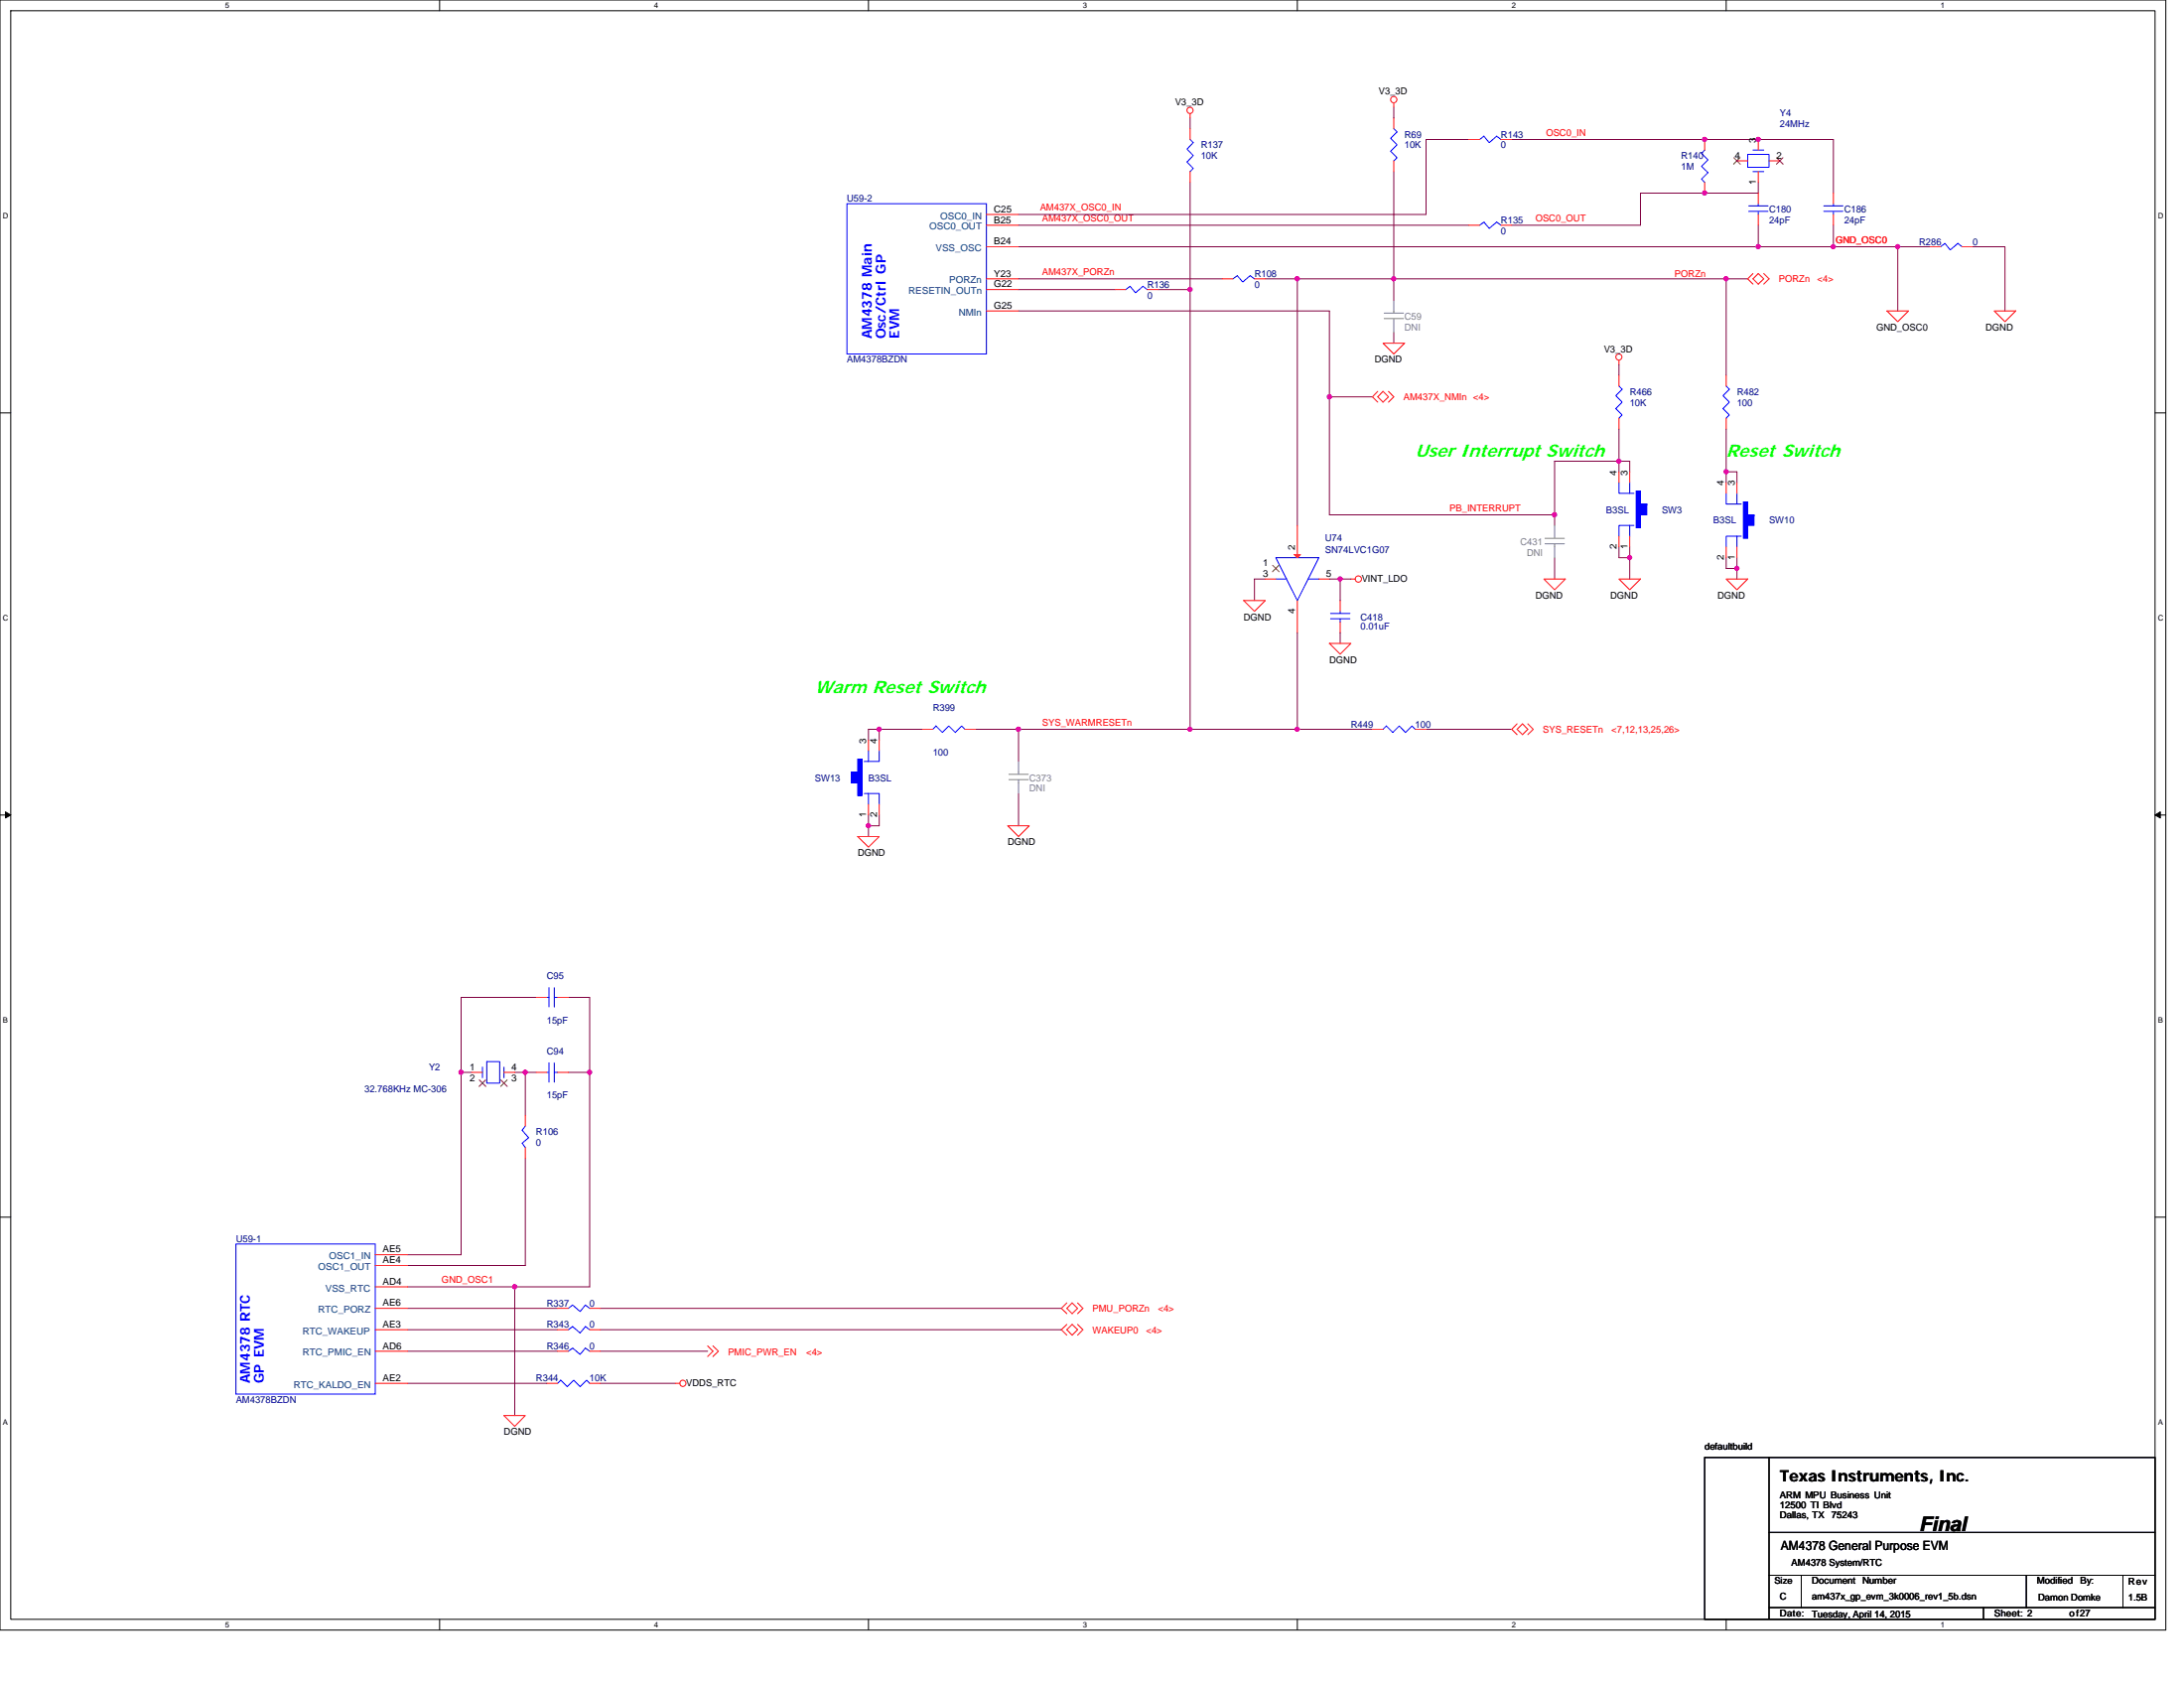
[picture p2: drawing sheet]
<svg xmlns="http://www.w3.org/2000/svg" width="279mm" height="216mm" viewBox="0 0 279 216" stroke-linecap="round" stroke-linejoin="round" font-family="sans-serif">
<path d="M0 0h277.1v208.5h-277.1zM1.4 1.4h274.3v205.7h-274.3z" fill="none" stroke="#000" stroke-width=".13"/>
<g fill="#fff">
<path d="M28.8 .1h.6v1.1h-.6z"/>
<path d="M28.8 207.3h.6v1.1h-.6z"/>
</g>
<path d="M56.2 0v1.4M56.2 207.1v1.4" fill="none" stroke="#000" stroke-width=".13"/>
<g fill="#fff">
<path d="M83.7 .1h.5v1.1h-.5z"/>
<path d="M83.7 207.3h.5v1.1h-.5z"/>
</g>
<path d="M111.1 0v1.4M111.1 207.1v1.4" fill="none" stroke="#000" stroke-width=".13"/>
<g fill="#fff">
<path d="M138.5 .1h.6v1.1h-.6z"/>
<path d="M138.5 207.3h.6v1.1h-.6z"/>
</g>
<path d="M166 0v1.4M166 207.1v1.4" fill="none" stroke="#000" stroke-width=".13"/>
<g fill="#fff">
<path d="M193.4 .1h.6v1.1h-.6z"/>
<path d="M193.4 207.3h.6v1.1h-.6z"/>
</g>
<path d="M220.8 0v1.4M220.8 207.1v1.4" fill="none" stroke="#000" stroke-width=".13"/>
<g fill="#fff">
<path d="M248.3 .1h.5v1.1h-.5z"/>
<path d="M248.3 207.3h.5v1.1h-.5z"/>
<path d="M.4 27.1h.7v1.1h-.7z"/>
<path d="M276.1 27.1h.7v1.1h-.7z"/>
<path d="M.4 78.5h.7v1.1h-.7z"/>
<path d="M276.1 78.5h.7v1.1h-.7z"/>
</g>
<path d="M0 52.8h1.4M275.7 52.8h1.4" fill="none" stroke="#000" stroke-width=".13"/>
<g fill="#fff">
<path d="M.4 130h.6v1.1h-.6z"/>
<path d="M276.1 130h.6v1.1h-.6z"/>
</g>
<path d="M0 104.2h1.4M275.7 104.2h1.4" fill="none" stroke="#000" stroke-width=".13"/>
<path d="M.7 103.8l.7 .4-.7 .4zM275.7 104.2l.7-.4v.8z" fill="#000" stroke="#000" stroke-width=".13"/>
<g fill="#fff">
<path d="M.4 181.4h.6v1.1h-.6z"/>
<path d="M276.1 181.4h.6v1.1h-.6z"/>
</g>
<path d="M0 155.7h1.4M275.7 155.7h1.4M218.1 186.4h57.6v20.7h-57.6zM226.3 186.4v20.6M226.3 196h49.4M226.3 201.5h49.4M226.3 205.6h49.4M230.4 201.5v4.1M253.7 205.6v1.4M259.2 201.5v4.1M271.6 201.5v4.1" fill="none" stroke="#000" stroke-width=".13"/>
<g fill="none" stroke="#800040" stroke-width=".13">
<path d="M152.3 15.1v1.4M178.3 13.7v1.4M187.9 17.8h-5.5v9.6h-52.1M193.4 17.8h41.1v6.9M130.3 28.8h57.6M130.3 31.6h94.6M130.3 39.8h39.8v11h5.5M130.3 37h12.3M130.3 35.7h26.1M148.1 37h4.2M152.3 23.3v13.7M152.3 37v56.3"/>
<path d="M161.9 35.7h4.1M166 35.7h12.3M166 35.7v31.5M178.3 35.7h42.5M178.3 35.7v2.7M178.3 21.9v13.8M220.8 35.7h2.8M220.8 35.7v12.3M224.9 23.3v1.4h-15v4.1h-16.5M224.9 28.8v2.8M224.9 31.6h9.6M234.5 28.8v2.8"/>
<path d="M234.5 31.6h8.3M242.8 31.6v8.2M242.8 31.6h4.1M252.4 31.6h4.1v8.2M170.1 50.8v15h28.8M178.3 42.5v1.4M207.1 59v1.3M207.1 59h1.4v1.3M207.1 46.6v1.4M207.1 54.9v4.1M207.1 59h-8.2v6.8M220.8 54.9v5.4"/>
<path d="M161.9 74.1h-1.4v2.7M170.1 74.1h2.7M171.5 74.1v2.7M198.9 71.3v2.8M198.9 65.8v1.4M207.1 70v1.3h1.4M208.5 71.3v2.8M208.5 70v1.3M220.8 60.3v1.4M220.8 71.3v1.4h1.4M220.8 60.3h1.4v1.4M222.2 71.3v1.4"/>
<path d="M222.2 72.7v1.4M111.1 94.6v-1.3h1.4v1.3M112.5 93.3h5.5M124.8 93.3h5.5M130.3 93.3h22M130.3 93.3v4.1M166 93.3h9.6M166 80.9v12.4h-13.7M171.5 80.9v1.4M182.4 93.3h11M111.1 105.6v1.4M111.1 104.2v1.4h1.4v-1.4"/>
<path d="M130.3 101.5v4.1M59 137.2h1.3M59 137.2v23.3h-6.9M65.8 137.2h1.4M67.2 137.2h1.4M67.2 137.2v5.4M68.6 127.6h-9.6v9.6M72.7 127.6h2.7v9.6M72.7 137.2h2.7M75.4 137.2v27.4h-9.6v16.5M67.2 148.1v13.8h-15.1M52.1 176.9h17.9"/>
<path d="M52.1 172.8h19.2M52.1 170.1h19.2M52.1 167.3h19.2M52.1 164.6h13.7M76.8 167.3h59M76.8 170.1h59M76.8 172.8h13.7M76.8 176.9h9.6"/>
</g>
<g fill="#f0f" stroke="#f0f" stroke-width=".13">
<circle cx="224.9" cy="17.8" r=".27"/>
<circle cx="224.9" cy="31.5" r=".27"/>
<circle cx="111.1" cy="105.6" r=".27"/>
<circle cx="166" cy="93.3" r=".27"/>
<circle cx="207.1" cy="59" r=".27"/>
<circle cx="198.9" cy="65.8" r=".27"/>
<circle cx="208.5" cy="71.3" r=".27"/>
<circle cx="170.1" cy="50.7" r=".27"/>
<circle cx="218.1" cy="17.8" r=".27"/>
<circle cx="220.8" cy="60.3" r=".27"/>
<circle cx="222.2" cy="72.7" r=".27"/>
<circle cx="220.8" cy="35.7" r=".27"/>
<circle cx="178.3" cy="35.7" r=".27"/>
<circle cx="112.5" cy="93.3" r=".27"/>
<circle cx="67.2" cy="137.1" r=".27"/>
<circle cx="75.4" cy="137.1" r=".27"/>
<circle cx="59" cy="137.1" r=".27"/>
<circle cx="152.2" cy="37" r=".27"/>
<circle cx="218.1" cy="24.7" r=".27"/>
<circle cx="152.2" cy="93.3" r=".27"/>
<circle cx="130.3" cy="93.3" r=".27"/>
<circle cx="171.4" cy="74" r=".27"/>
<circle cx="166" cy="35.7" r=".27"/>
<circle cx="234.5" cy="31.5" r=".27"/>
<circle cx="242.8" cy="31.5" r=".27"/>
<circle cx="65.8" cy="164.6" r=".27"/>
</g>
<g fill="none" stroke="#f00" stroke-width=".13">
<path d="M152.3 14.5v.6M152.3 16.5v1.3M178.3 13.2v.5M178.3 15.1v1.4M187.9 17.8h1.4M192 17.8h1.4M218.1 17.8v1.4M224.9 17.8v1.4M126.2 27.4h4.1M126.2 28.8h4.1M126.2 35.7h4.1M126.2 37h4.1"/>
<path d="M126.2 39.8h4.1M126.2 31.6h4.1M142.6 37h1.4M146.8 37h1.3M152.3 21.9v1.4M156.4 35.7h1.3M160.5 35.7h1.4M178.3 20.6v1.3M187.9 28.8h1.4M192 28.8h1.4M218.1 23.3v1.4M222.2 20.6h1.4"/>
<path d="M224.3 35.7l.6-.7 .7 .7-.7 .6zM224.3 35l-.7 .7 .7 .6M224.9 24.7v1.4M224.9 27.4v1.4M224.9 21.9v1.4M225.6 35l.7 .7-.7 .6M226.3 20.6h1.4M234.5 24.7v1.4M234.5 27.4v1.4M241.4 39.8h2.8l-1.4 1.3zM246.9 31.6h1.4M251 31.6h1.4"/>
<path d="M255.1 39.8h2.8l-1.4 1.3zM176.3 50.1l-.7 .7 .7 .6M176.9 43.9h2.8l-1.4 1.4zM176.9 50.1l.7 .7-.7 .6-.6-.6zM177.6 50.1l.7 .7-.7 .6M207.1 46.1v.5M207.1 48v1.4M207.1 53.5v1.4M220.8 48v1.4M220.8 53.5v1.4M159.1 76.8h2.8l-1.4 1.4zM161.9 74.1h1.3"/>
<path d="M163.2 72.7h.1M166 67.2v4.1M166 76.8v4.1M168.7 74.1h1.4M171.4 76.8v1.4M171.4 79.6v1.3M172.8 74.1h.6M197.5 74.1h2.8l-1.4 1.3zM207.1 68.6v1.4M207.1 60.3v1.4M207.1 74.1h2.8l-1.4 1.3zM208.5 68.6v1.4"/>
<path d="M208.5 60.3v1.4M220.8 70v1.3M220.8 61.7v1.4M220.8 74.1h2.8l-1.4 1.3zM222.2 70v1.3M222.2 61.7v1.4M111.1 94.6v1.4M112.5 94.6v1.4M118 93.3h1.3M123.4 93.3h1.4M170.1 82.3h2.7l-1.3 1.4zM175.6 93.3h1.3"/>
<path d="M181.1 93.3h1.3M194.1 93.3l.7-.7 .7 .7-.7 .7zM194.1 92.6l-.7 .7 .7 .7M195.5 92.6l.7 .7-.7 .7M109.7 107h2.8l-1.4 1.4zM111.1 102.9v1.3M112.5 102.9v1.3M128.9 105.6h2.8l-1.4 1.4zM60.3 137.2h1.4M61.7 138.5h.1M64.5 137.2h1.3M64.5 138.5h.1"/>
<path d="M68.6 137.2h1.4M68.6 127.6h1.4M71.3 137.2h1.4M71.3 127.6h1.4M67.2 142.6v1.4M67.2 146.8v1.3M48 160.5h4.1M48 161.9h4.1M48 167.3h4.1M48 170.1h4.1M48 172.8h4.1M48 176.9h4.1"/>
<path d="M48 164.6h4.1M70 176.9h1.3M71.3 170.1h1.4M71.3 172.8h1.4M71.3 167.3h1.4M75.4 176.9h1.4M75.4 170.1h1.4M75.4 172.8h1.4M75.4 167.3h1.4M86.4 176.9h.6M90.5 172.1l.7 .7-.7 .7M91.2 172.1l.7 .7-.7 .7"/>
<path d="M136.5 169.4l-.7 .7 .7 .7M136.5 166.6l-.7 .7 .7 .7M137.2 169.4l.7 .7-.7 .7-.7-.7zM137.2 166.6l.7 .7-.7 .7-.7-.7zM137.9 169.4l.6 .7-.6 .7M137.9 166.6l.6 .7-.6 .7M64.5 181.1h2.7l-1.4 1.3z"/>
<circle cx="152.2" cy="14.1" r=".4"/>
<circle cx="178.3" cy="12.7" r=".4"/>
<circle cx="207.1" cy="45.7" r=".39"/>
<circle cx="173.8" cy="74.1" r=".4"/>
<circle cx="87.4" cy="176.9" r=".4"/>
</g>
<g fill="none" stroke="#00f" stroke-width=".13">
<path d="M152.3 17.8l.4 .4-.9 .9 .9 .8-.9 .8 .9 .8-.4 .4M178.3 16.5l.4 .4-.8 .8 .8 .8-.8 .8 .8 .9-.4 .4M189.3 17.8l.5-.4 .7 .8 1-.8 .5 .4M218.1 19.2l-.4 .4 .8 .8-.8 .9 .8 .8-.8 .8 .4 .4M223.6 19.7h2.7v1.7h-2.7zM224.3 19.2h1.3M108.4 26.1h17.8v19.2h-17.8zM146.8 37l-.6-.4-.9 .8-.7-.8-.6 .4M160.5 35.7l-.6-.4-.9 .8-.7-.8-.6 .4M192 28.8l-.5-.4-1 .8-.7-.8-.5 .4M223.7 27h2.5M223.7 26.3h2.5"/>
<path d="M224.3 21.9h1.3M224.9 26.1v.2M224.9 27v.4M233.3 27h2.5M233.3 26.3h2.5M234.5 26.1v.2M234.5 27v.4M251 31.6l-.5-.5-1 .9-.7-.9-.5 .5M207.1 49.4l.4 .4-.8 .8 .8 .8-.8 .9 .8 .8-.4 .4M220.8 49.4l.4 .4-.8 .8 .8 .8-.8 .9 .8 .8-.4 .4M163.2 71.3h5.5l-2.7 5.5zM163.2 74.1h1.4"/>
<path d="M167.3 74.1h1.4M170.2 79.1h2.5M170.2 78.5h2.5M171.4 78.2v.3M171.4 79.1v.5M207.1 61.7v1.4h1.4M208.5 67.2h-1.4v1.4M208.5 67.2v1.4M208.5 61.7v1.4M208.5 63.1h.5M208.5 67.2h.5M220.8 63.1v1.4h1.4"/>
<path d="M222.2 68.6h-1.4v1.4M222.2 68.6v1.4M222.2 63.1v1.4M222.2 64.5h.6M222.2 68.6h.6M110.6 97.4h.5M111.1 96v1.4M112.5 96v1.4h-1.4M123.4 93.3l-.4-.4-.8 .8-.8-.8-.8 .8-.9-.8-.4 .4M181.1 93.3l-.5-.4-.8 .8-.8-.8-.8 .8-.8-.8-.5 .4M110.6 101.5h.5M111.1 101.5h1.4v1.4"/>
<path d="M111.1 101.5v1.4M61.7 136.5v1.4M62.3 135.8h1.6v2.7h-1.6zM64.5 136.5v1.4M70 137.2h.2M70 127.6h.2M70.2 135.9v2.5M70.2 126.3v2.5M70.9 137.2h.4M70.9 127.6h.4M70.9 135.9v2.5M70.9 126.3v2.5"/>
<path d="M30.2 159.1h17.8v19.2h-17.8zM67.2 144l-.4 .6 .8 .9-.8 .7 .4 .6M75.4 170.1l-.5-.4-.7 .8-.9-.8-.6 .4M75.4 172.8l-.5-.4-.7 .8-.9-.8-.6 .4M75.4 167.3l-.5-.4-.7 .8-.9-.8-.6 .4M75.4 176.9l-.4-.4-.8 .9-.8-.9-.8 .9-.9-.9-.4 .4"/>
</g>
<path d="M178.3 38.4v1.6M177.1 40.7h2.5M177.1 40h2.5M178.3 40.7v1.8M197.7 69.6h2.4M197.7 68.9h2.4M198.9 67.2v1.7M198.9 69.6v1.7M129.1 99.7h2.5M129.1 99h2.5M130.3 97.4v1.6M130.3 99.7v1.8" fill="none" stroke="#808080" stroke-width=".13"/>
<g fill="#00f" stroke="#00f" stroke-width=".13">
<path d="M109.7 97.1v4.7h.6v-4.7z" fill-rule="evenodd"/>
<path d="M108.9 98.8v1.3h.8v-1.3z" fill-rule="evenodd"/>
<path d="M209.3 62.8v4.7h.6v-4.7z" fill-rule="evenodd"/>
<path d="M209.9 64.5v1.3h.8v-1.3z" fill-rule="evenodd"/>
<path d="M223 64.2v4.7h.6v-4.7z" fill-rule="evenodd"/>
<path d="M223.6 65.8v1.4h.8v-1.4z" fill-rule="evenodd"/>
</g>
<path d="M165.6 70.9h.8l-.4 .4z" fill="#f00" stroke="#f00" stroke-width=".13"/>
<path d="M221.8 20.2l.8 .8M222.6 20.2l-.8 .8M227.3 20.2l.8 .8M228.1 20.2l-.8 .8M162.8 72.3l.8 .8M163.6 72.3l-.8 .8M61.3 138.1l.8 .9M62.1 138.1l-.8 .9M64.1 138.1l.8 .9M64.9 138.1l-.8 .9" fill="none" stroke="#804000" stroke-width=".13"/>
<text font-size="2.6" x="245.5" y="195.8">Final</text>
<g font-size="2.3" fill="#0f0">
<text x="181.1" y="58.4">User Interrupt Switch</text>
<text x="220.8" y="58.4">Reset Switch</text>
<text x="104.2" y="88.6">Warm Reset Switch</text>
</g>
<text font-size="2" x="227.7" y="189.5">Texas Instruments, Inc.</text>
<g font-size="1.8" fill="#00f">
<text x="111.5" y="43.3" transform="rotate(-90 111.5 43.3)">AM4378 Main</text>
<text x="113.3" y="43.3" transform="rotate(-90 113.3 43.3)">Osc/Ctrl GP</text>
<text x="115" y="43.3" transform="rotate(-90 115 43.3)">EVM</text>
<text x="32" y="176.9" transform="rotate(-90 32 176.9)">AM4378 RTC</text>
<text x="33.7" y="176.9" transform="rotate(-90 33.7 176.9)">GP EVM</text>
</g>
<text font-size="1.6" x="227.8" y="198.2">AM4378 General Purpose EVM</text>
<g font-size="1.2">
<text x="150.3" y="13.5">V3_3D</text>
<text x="176.4" y="12.1">V3_3D</text>
<text x="222" y="20.3">4</text>
<text x="224.6" y="23.6" transform="rotate(-90 224.6 23.6)">1</text>
<text x="224.6" y="18.2" transform="rotate(-90 224.6 18.2)">3</text>
<text x="227.3" y="20.3">2</text>
<text x="127.1" y="28.5">B25</text>
<text x="127.1" y="27.1">C25</text>
<text x="127.1" y="31.3">B24</text>
<text x="127.1" y="35.4">Y23</text>
<text x="127.1" y="36.7">G22</text>
<text x="127.1" y="39.5">G25</text>
<text x="175.9" y="46.4">DGND</text>
<text x="205.2" y="45">V3_3D</text>
<text x="240" y="42.3">GND_OSC0</text>
<text x="254" y="42.3">DGND</text>
<text x="206.8" y="60.8" transform="rotate(-90 206.8 60.8)">4</text>
<text x="208.2" y="60.8" transform="rotate(-90 208.2 60.8)">3</text>
<text x="220.5" y="62.1" transform="rotate(-90 220.5 62.1)">4</text>
<text x="221.9" y="62.1" transform="rotate(-90 221.9 62.1)">3</text>
<text x="165.7" y="70.4" transform="rotate(-90 165.7 70.4)">2</text>
<text x="206.8" y="70.2" transform="rotate(-90 206.8 70.2)">2</text>
<text x="208.2" y="70.2" transform="rotate(-90 208.2 70.2)">1</text>
<text x="220.5" y="71.6" transform="rotate(-90 220.5 71.6)">2</text>
<text x="221.9" y="71.6" transform="rotate(-90 221.9 71.6)">1</text>
<text x="161.6" y="73.8">3</text>
<text x="161.6" y="72.4">1</text>
<text x="169.7" y="73.8">5</text>
<text x="174.2" y="74.4">VINT_LDO</text>
<text x="196.4" y="76.6">DGND</text>
<text x="206" y="76.6">DGND</text>
<text x="219.7" y="76.6">DGND</text>
<text x="159.1" y="79.3">DGND</text>
<text x="165.7" y="78.5" transform="rotate(-90 165.7 78.5)">4</text>
<text x="170.1" y="84.8">DGND</text>
<text x="110.8" y="95.1" transform="rotate(-90 110.8 95.1)">3</text>
<text x="112.2" y="95.1" transform="rotate(-90 112.2 95.1)">4</text>
<text x="110.8" y="104.5" transform="rotate(-90 110.8 104.5)">1</text>
<text x="112.2" y="104.5" transform="rotate(-90 112.2 104.5)">2</text>
<text x="109.7" y="109.5">DGND</text>
<text x="128.9" y="108.1">DGND</text>
<text x="60.1" y="136.9">1</text>
<text x="65.4" y="136.9">4</text>
<text x="60.1" y="138.2">2</text>
<text x="65.4" y="138.2">3</text>
<text x="49" y="161.6">AE4</text>
<text x="49" y="160.2">AE5</text>
<text x="49" y="167">AE6</text>
<text x="49" y="164.3">AD4</text>
<text x="49" y="169.8">AE3</text>
<text x="49" y="172.5">AD6</text>
<text x="49" y="176.6">AE2</text>
<text x="87.8" y="177.2">VDDS_RTC</text>
<text x="64.5" y="183.6">DGND</text>
<text x="218.1" y="185.5">defaultbuild</text>
<text x="227.7" y="191.6">ARM MPU Business Unit</text>
<text x="227.7" y="192.9">12500 TI Blvd</text>
<text x="227.7" y="194.2">Dallas, TX</text>
<text x="234.3" y="194.2">75243</text>
<text x="227" y="202.6">Size</text>
<text x="229.2" y="200.3">AM4378 System/RTC</text>
<text x="231.8" y="202.6">Document</text>
<text x="238.3" y="202.6">Number</text>
<text x="260.6" y="202.6">Modified</text>
<text x="266.1" y="202.6">By:</text>
<text x="272.3" y="202.8">Rev</text>
<text x="227.7" y="206.7">Date:</text>
<text x="227.7" y="204.5">C</text>
<text x="231.8" y="206.9">Tuesday, April 14, 2015</text>
<text x="231.8" y="204.5">am437x_gp_evm_3k0006_rev1_5b.dsn</text>
<text x="255.1" y="206.7">Sheet: 2</text>
<text x="260.8" y="204.7">Damon Domke</text>
<text x="264.7" y="206.7">of27</text>
<text x="272.3" y="204.7">1.5B</text>
</g>
<g font-size="1.2" fill="#000080">
<text x="179.7" y="17.6">R69</text>
<text x="192" y="17.6">R143</text>
<text x="227.7" y="14.8">Y4</text>
<text x="227.7" y="16.2">24MHz</text>
<text x="153.6" y="19">R137</text>
<text x="153.6" y="20.3">10K</text>
<text x="179.7" y="19">10K</text>
<text x="192" y="19">0</text>
<text x="215.1" y="20.3">R140</text>
<text x="215.1" y="21.7">1M</text>
<text x="108.4" y="25.8">U59-2</text>
<text x="192" y="28.6">R135</text>
<text x="192" y="29.9">0</text>
<text x="226.3" y="27.2">C180</text>
<text x="226.3" y="28.6">24pF</text>
<text x="235.9" y="27.2">C186</text>
<text x="235.9" y="28.6">24pF</text>
<text x="160.5" y="35.4">R108</text>
<text x="245.5" y="31.3">R286</text>
<text x="252.4" y="31.3">0</text>
<text x="146.8" y="36.8">R136</text>
<text x="146.8" y="38.2">0</text>
<text x="160.5" y="36.8">0</text>
<text x="108.4" y="46.4">AM4378BZDN</text>
<text x="208.5" y="50.5">R466</text>
<text x="208.5" y="51.9">10K</text>
<text x="222.2" y="50.5">R482</text>
<text x="222.2" y="51.9">100</text>
<text x="205.5" y="65.6">B3SL</text>
<text x="212.6" y="65.6">SW3</text>
<text x="169.5" y="69.2">U74</text>
<text x="169.5" y="70.8">SN74LVC1G07</text>
<text x="219.2" y="67">B3SL</text>
<text x="226.3" y="67">SW10</text>
<text x="174.1" y="79.3">C418</text>
<text x="174.1" y="80.5">0.01uF</text>
<text x="119.3" y="91">R399</text>
<text x="172.8" y="93">R449</text>
<text x="181.1" y="93">100</text>
<text x="104.2" y="99.9">SW13</text>
<text x="111.1" y="99.9">B3SL</text>
<text x="119.3" y="96.6">100</text>
<text x="70" y="125.3">C95</text>
<text x="70" y="130.9">15pF</text>
<text x="54.9" y="136.9">Y2</text>
<text x="70" y="134.9">C94</text>
<text x="46.6" y="139.7">32.768KHz MC-306</text>
<text x="70" y="140.5">15pF</text>
<text x="68.6" y="145.1">R106</text>
<text x="68.6" y="146.5">0</text>
<text x="30.2" y="158.9">U59-1</text>
<text x="70" y="167.1">R337</text>
<text x="75.4" y="167.1">0</text>
<text x="70" y="169.8">R343</text>
<text x="70" y="172.6">R346</text>
<text x="75.4" y="169.8">0</text>
<text x="75.4" y="172.6">0</text>
<text x="30.2" y="179.4">AM4378BZDN</text>
<text x="68.6" y="176.7">R344</text>
<text x="75.4" y="176.7">10K</text>
</g>
<g font-size="1.2" fill="#f00">
<text x="197.8" y="17.4">OSC0_IN</text>
<text x="133.1" y="26.9">AM437X_OSC0_IN</text>
<text x="133.3" y="28.3">AM437X_OSC0_OUT</text>
<text x="196.4" y="28.3">OSC0_OUT</text>
<text x="133.3" y="35.2">AM437X_PORZn</text>
<text x="214.2" y="35.4">PORZn</text>
<text x="234.8" y="31.1">GND_OSC0</text>
<text x="227.6" y="36.1">PORZn</text>
<text x="232.5" y="36.1">&lt;4&gt;</text>
<text x="179.6" y="51.2">AM437X_NMIn &lt;4&gt;</text>
<text x="185.4" y="65.4">PB_INTERRUPT</text>
<text x="133.3" y="92.8">SYS_WARMRESETn</text>
<text x="197.4" y="93.7">SYS_RESETn</text>
<text x="206.2" y="93.7">&lt;7,12,13,25,26&gt;</text>
<text x="56.5" y="164.1">GND_OSC1</text>
<text x="139.8" y="167.8">PMU_PORZn</text>
<text x="148.1" y="167.8">&lt;4&gt;</text>
<text x="93.1" y="173.4">PMIC_PWR_EN</text>
<text x="103.1" y="173.4">&lt;4&gt;</text>
<text x="139.8" y="170.5">WAKEUP0</text>
<text x="146.6" y="170.5">&lt;4&gt;</text>
</g>
<g font-size="1.2" fill="#004080">
<text x="118.9" y="29.4">OSC0_OUT</text>
<text x="120.3" y="28">OSC0_IN</text>
<text x="119.7" y="32.1">VSS_OSC</text>
<text x="116.2" y="37.6">RESETIN_OUTn</text>
<text x="121.4" y="36.2">PORZn</text>
<text x="122.6" y="40.3">NMIn</text>
<text x="42.1" y="161.1">OSC1_IN</text>
<text x="40.7" y="162.4">OSC1_OUT</text>
<text x="40.7" y="167.9">RTC_PORZ</text>
<text x="41.6" y="165.2">VSS_RTC</text>
<text x="38.7" y="170.6">RTC_WAKEUP</text>
<text x="38.7" y="173.4">RTC_PMIC_EN</text>
<text x="37.5" y="177.5">RTC_KALDO_EN</text>
</g>
<g font-size="1.2" fill="#808080">
<text x="179.7" y="40.9">C59</text>
<text x="179.7" y="42.3">DNI</text>
<text x="194.5" y="69.7">C431</text>
<text x="195.3" y="71.1">DNI</text>
<text x="131.7" y="99.9">C373</text>
<text x="131.7" y="101.3">DNI</text>
</g>
<g font-size="1">
<text x="28.8" y="1">5</text>
<text x="83.7" y="1">4</text>
<text x="138.5" y="1">3</text>
<text x="193.4" y="1">2</text>
<text x="248.3" y="1">1</text>
<text x=".4" y="28">D</text>
<text x="276.1" y="28">D</text>
<text x=".4" y="79.4">C</text>
<text x="276.1" y="79.4">C</text>
<text x=".4" y="130.9">B</text>
<text x="276.1" y="130.9">B</text>
<text x=".4" y="182.3">A</text>
<text x="276.1" y="182.3">A</text>
<text x="28.8" y="208.2">5</text>
<text x="83.7" y="208.2">4</text>
<text x="138.5" y="208.2">3</text>
<text x="193.4" y="208.2">2</text>
<text x="248.3" y="208.2">1</text>
</g>
</svg>
